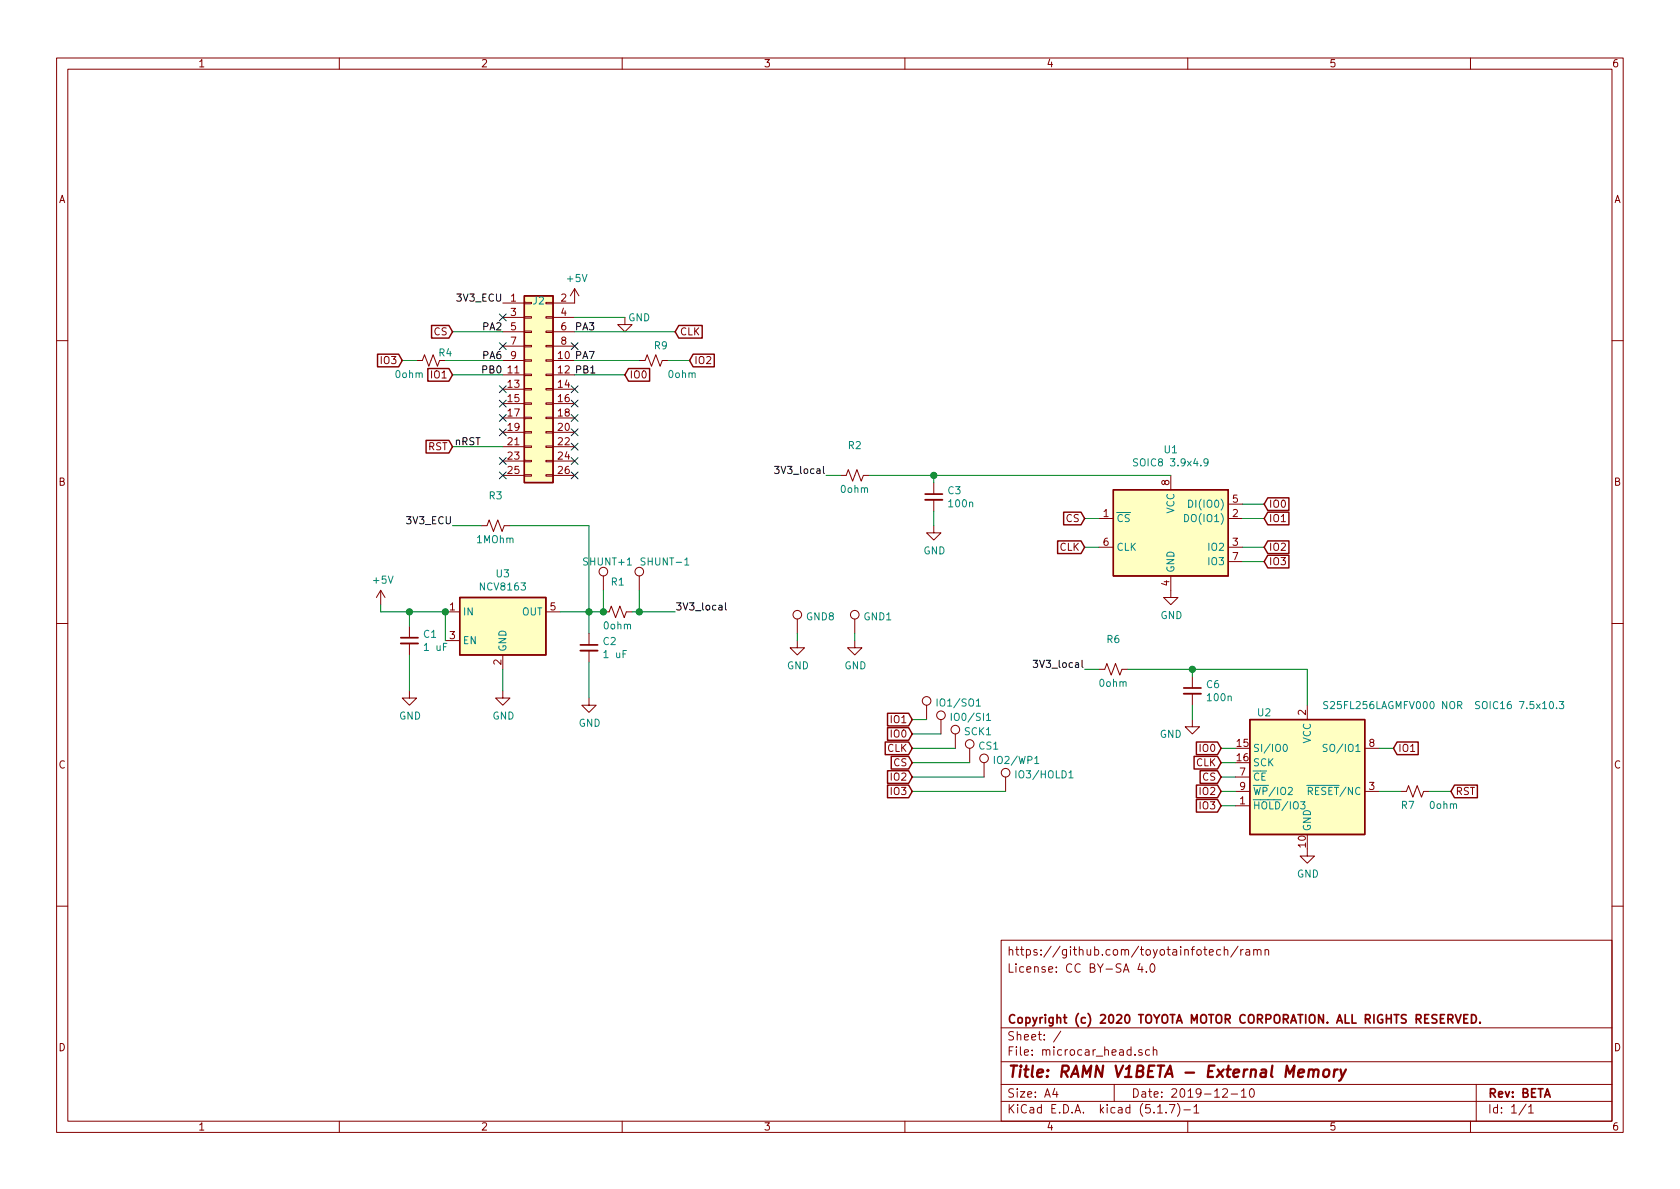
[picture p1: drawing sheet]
<svg xmlns="http://www.w3.org/2000/svg" width="297mm" height="210mm" viewBox="0 0 297 210" stroke-linecap="round" stroke-linejoin="round" font-family="sans-serif">
<g fill="none" stroke="#840000" stroke-width=".18">
<path d="M10 10.3h277v189.9h-277zM12 12.2h273v186.1h-273zM60 10.3v1.9M110 10.3v1.9M160 10.3v1.9M210 10.3v1.9M260 10.3v1.9M88.9 53.6h3.8M88.9 56.1h3.8M88.9 58.7h3.8M92.7 58.5h1.3v.3h-1.3zM92.7 56h1.3v.3h-1.3z"/>
<path d="M92.7 53.5h1.3v.2h-1.3zM96.5 58.5h1.3v.3h-1.3zM96.5 56h1.3v.3h-1.3zM96.5 53.5h1.3v.2h-1.3zM97.8 56.1h3.8M97.8 58.7h3.8M101.6 51v2.6h-3.8M101.6 51l-.8 1.3M101.6 51l.8 1.3M110.5 56.1v1.3h1.3l-1.3 1.3-1.3-1.3h1.3M10 60.2h2M73.7 63.7h1l.4-1 .7 2.1 .8-2.1 .7 2.1 .4-1.1h1"/>
<path d="M88.9 63.7h3.8M88.9 66.3h3.8M88.9 68.8h3.8M88.9 71.4h3.8M88.9 73.9h3.8M88.9 76.4h3.8M88.9 79h3.8M88.9 61.2h3.8M92.7 73.8h1.3v.2h-1.3zM92.7 76.3h1.3v.3h-1.3zM92.7 78.9h1.3v.2h-1.3zM92.7 71.2h1.3v.3h-1.3z"/>
<path d="M92.7 66.2h1.3v.2h-1.3zM92.7 63.6h1.3v.3h-1.3zM92.7 61.1h1.3v.2h-1.3zM92.7 68.7h1.3v.3h-1.3zM96.5 73.8h1.3v.2h-1.3zM96.5 76.3h1.3v.3h-1.3zM96.5 78.9h1.3v.2h-1.3zM96.5 71.2h1.3v.3h-1.3zM96.5 66.2h1.3v.2h-1.3zM96.5 63.6h1.3v.3h-1.3zM96.5 61.1h1.3v.2h-1.3zM96.5 68.7h1.3v.3h-1.3z"/>
<path d="M97.8 63.7h3.8M97.8 66.3h3.8M97.8 68.8h3.8M97.8 71.4h3.8M97.8 73.9h3.8M97.8 76.4h3.8M97.8 79h3.8M97.8 61.2h3.8M113 63.7h1l.4-1 .8 2.1 .8-2.1 .7 2.1 .4-1.1h1M285 60.2h2M85.1 93h1l.4-1.1 .7 2.1 .8-2.1 .8 2.1 .4-1h1M88.9 81.5h3.8"/>
<path d="M88.9 84.1h3.8M92.7 81.4h1.3v.3h-1.3zM92.7 83.9h1.3v.3h-1.3zM96.5 81.4h1.3v.3h-1.3zM96.5 83.9h1.3v.3h-1.3zM97.8 81.5h3.8M97.8 84.1h3.8M148.6 84.1h1l.4-1 .7 2 .8-2 .8 2 .4-1h1M165.1 93v1.2h1.3l-1.3 1.3-1.3-1.3h1.3M165.1 85.3v2.1M165.1 88.4v2M194.3 91.7h2.5"/>
<path d="M194.3 96.8h2.5M207 84.1v2.5M217.2 91.7h2.5M217.2 96.8h2.5M217.2 89.1h2.5M217.2 99.3h2.5M10 110.3h2M67.3 104.4l-.8 1.3M67.3 104.4v2.5M67.3 104.4l.8 1.3M72.4 110.7v2.1M72.4 113.8v2"/>
<path d="M78.7 108.2h2.6M78.7 113.3h2.6M88.9 115.8v2.6M96.5 108.2h2.6M104.1 112v2M104.1 115.1v2M106.7 108.2h1l.4-1 .7 2 .8-2 .8 2 .3-1h1.1M106.7 101.8v2.6M113 101.8v2.6M141 113.3v1.2h1.2l-1.2 1.3-1.3-1.3h1.3M141 109.5v2.5M151.1 113.3v1.2h1.3l-1.3 1.3-1.2-1.3h1.2"/>
<path d="M151.1 109.5v2.5M194.3 118.4h1l.4-1.1 .8 2.1 .7-2.1 .8 2.1 .4-1h1M207 101.8v3.9h1.3l-1.3 1.2-1.3-1.2h1.3M210.8 119.6v2.1M285 110.3h2M72.4 122.2v1.2h1.3l-1.3 1.3-1.3-1.3h1.3M88.9 122.2v1.2h1.3l-1.3 1.3-1.3-1.3h1.3M104.1 123.4v1.3h1.3l-1.3 1.3-1.2-1.3h1.2M163.8 124.7v2.5M166.4 127.2v2.6M168.9 129.8v2.5M171.4 132.3v2.6"/>
<path d="M174 134.9v2.5M177.8 137.4v2.5M210.8 127.2v1.3h1.3l-1.3 1.3-1.3-1.3h1.3M210.8 122.7v2M218.4 139.9h2.6M218.4 137.4h2.6M231.1 124.7v2.5M241.3 139.9h2.5M241.3 132.3h2.5M247.6 139.9h1.1l.3-1 .8 2.1 .8-2.1 .7 2.1 .4-1.1h1M218.4 142.5h2.6M231.1 150.1v1.3h1.3l-1.3 1.2-1.2-1.2h1.2"/>
<path d="M10 160.2h2M177 166.3h108v32h-108zM201.5 170.4l-.3 1h.9M201.9 170.9v1M202.7 171.8v.1M203.5 170.6l.2-.2a.8 .8 0 0 1 .5 .8 .8 .8 0 0 1-.5 .7l-.2-.1-.2-.4zM213.8 168.4l.7-.1v-.3l-.5-.1-.2 .2 .1 .7h.6M215.8 168l-.4-.1-.3 .3 .1 .6 .2 .1 .4-.1M216.5 168l.2-.1 .3 .1 .1 .9M216.5 167.4v1.5M218.9 167.3l-1.3 2M219.4 167.9v1"/>
<path d="M219.8 167.9l-.4 .3M220.3 168h.6l.1 .9M221 168.3h-.6a.29 .29 0 0 0-.2 .3 .29 .29 0 0 0 .2 .3l.6-.1M221.7 168l.2-.1 .3 .1 .1 .9M221.7 167.9v1M222.3 168.1a.36 .36 0 0 1 .3-.2 .36 .36 0 0 1 .4 .2v.8M223.7 168l.2-.1 .3 .1 .1 .9M223.7 167.9v1M285 160.2h2M60 198.3v1.9M110 198.3v1.9M160 198.3v1.9"/>
<path d="M177 194.8h108M177 191.8h108M177 187.8h108M177 181.8h108M186.5 192.5l-.4 1h1M186.8 193v1M187.6 182.3l-1.3 2M197 191.8v3M200.7 186.5v.1M201.9 185.7a.37 .37 0 0 0-.6 .1l.1 .2 .5 .2 .1 .1-.2 .3-.5-.1M203.3 185.7l-.5-.1-.3 .3 .1 .6 .2 .1 .5-.1M203.9 185.7h.1a.37 .37 0 0 1 .5 .1v.8"/>
<path d="M203.9 185.1v1.5M204.7 196.8h.8M206.2 196.7v.1M206.8 195.3h.9l-.6 1.5M208.2 195.1a1.71 1.71 0 0 1 0 2.3M209.3 196.3h1.2M210 198.3v1.9M211.1 195.8l.4-.5v1.5M211.1 196.8h.9M216.2 192.7l.2-.2h.4l.2 .5-.9 1h.9M217.7 193.5h1.1M219.5 193l.4-.5v1.5"/>
<path d="M219.5 194h.8M221.1 192.6l.2-.1a.8 .8 0 0 1 .5 .8 .8 .8 0 0 1-.5 .7 1 1 0 0 1-.2-1.4zM260 198.3v1.9M261 191.8v6.5M269.8 195.2l-1.2 2M270.3 195.8l.4-.5v1.5M270.3 196.8h.8"/>
<circle cx="106.7" cy="101.1" r=".76"/>
<circle cx="113" cy="101.1" r=".76"/>
<circle cx="141" cy="108.7" r=".76"/>
<circle cx="151.1" cy="108.7" r=".76"/>
<circle cx="163.8" cy="123.9" r=".76"/>
<circle cx="166.4" cy="126.5" r=".76"/>
<circle cx="168.9" cy="129" r=".76"/>
<circle cx="171.4" cy="131.6" r=".76"/>
<circle cx="174" cy="134.1" r=".76"/>
<circle cx="177.8" cy="136.6" r=".76"/>
</g>
<path d="M231.4 189.3a.5 .5 0 0 1 .9 .1l-.1 1M232.3 189.4a.47 .47 0 0 1 .4-.3 .47 .47 0 0 1 .4 .3l-.1 1M234.1 189.3a.53 .53 0 0 1 .5-.2 .53 .53 0 0 1 .5 .4l-.1 .6a.54 .54 0 0 1-.5 .4 .54 .54 0 0 1-.6-.4zM236 189.1l-.2 1.3M236.5 189.1a.54 .54 0 0 0-.6 .4M237 189.1l.3 1.3M238 189.1l-.9 1.8-.3 .2" fill="none" stroke="#840000" stroke-width=".41"/>
<path d="M163.6 87.4h3M70.9 112.8h3M102.6 114h3.1M209.3 121.7h3M257.3 179.4l.5 1.5 .5-1.5M259.5 179.4h-.7v1.5h.7M260.2 179.4a.76 .76 0 0 1 .8 .8 .76 .76 0 0 1-.8 .7zM258.8 180.1h.5M261.7 180.8v.1" fill="none" stroke="#840000" stroke-width=".3"/>
<g fill="none" stroke="#008484" stroke-width=".18">
<path d="M121.1 99.9h.7M201.1 81.2l-.4-.1-.2 .1v.4l.5 .3 .1 .3-.2 .2-.5-.1M209.4 91a.64 .64 0 0 1 .8 .6 .64 .64 0 0 1-.8 .6zM210.2 88.4a.64 .64 0 0 1 .7 .7 .64 .64 0 0 1-.7 .6zM213.6 81.7l-.2 .2h-.4l-.1-.2v-.3l.2-.3h.3l.2 .3a.97 .97 0 0 1-.2 .9l-.4 .1M172.6 124.9h.8M174.4 127.4h.8M183 135h.7M189 137.6h.7M227 131.7l.2-.1a.67 .67 0 0 1 .4 .7 .67 .67 0 0 1-.4 .6l-.3-.2v-.3zM227.8 139.4l.5-.2 .2 .4-.1 .2-.7 .7h.8M231 138.9h1.3"/>
<path d="M231.3 139.9l.7-.1v-.4l-.2-.2h-.5v1.3M234.6 131.7l-.4-.1-.2 .1v.4l.5 .3 .1 .3-.2 .2-.5-.1M234.7 124.1l-.4-.1-.2 .2v.3l.5 .3 .1 .3-.2 .2h-.5M235.2 124.2l.5-.2 .2 .2 .1 .2-.1 .2-.7 .7h.8M274.1 124.2l.1-.2a.67 .67 0 0 1 .5 .7 .67 .67 0 0 1-.5 .6l-.3-.5zM275.2 125.2v.1M275.7 124h.8l-.4 .5 .3 .2v.5l-.1 .1-.6-.1M229.9 141.8h.8l-.4 .5 .4 .1-.1 .6h-.5l-.2-.1"/>
</g>
<g fill="#ffffc2" stroke="#ffffc2" stroke-width=".18">
<path d="M92.7 52.3h5.1v33h-5.1z"/>
<path d="M221 127.2h20.3v20.4h-20.3z"/>
<path d="M196.8 86.6h20.4v15.2h-20.4z"/>
<path d="M81.3 105.7h15.2v10.1h-15.2z"/>
</g>
<g fill="none" stroke="#840000" stroke-width=".25">
<path d="M76.3 57.6h3.1l.6 1.1-.6 1.1h-3.1zM92.7 52.3h5.1v33h-5.1zM120 57.6h4.2v2.2h-4.2l-.6-1.1zM66.8 62.6h3.7l.6 1.1-.6 1.2h-3.7zM75.3 77.9h4.1l.6 1.1-.6 1.1h-4.1zM75.6 65.2h3.8l.6 1.1-.6 1.1h-3.8zM111.1 65.2h3.8v2.2h-3.8l-.6-1.1zM122.6 62.6h3.7v2.3h-3.7l-.7-1.2zM187 95.7h4.1l.7 1.1-.7 1.1h-4.1zM188.1 90.6h3l.7 1.1-.7 1.1h-3zM196.8 86.6h20.4v15.2h-20.4zM224.2 90.6h3.7v2.2h-3.7l-.7-1.1z"/>
<path d="M224.2 95.7h3.7v2.2h-3.7l-.7-1.1zM224.2 98.2h3.7v2.2h-3.7l-.7-1.1zM224.2 88h3.7v2.3h-3.7l-.7-1.2zM81.3 105.7h15.2v10.1h-15.2zM156.5 131.2h4.2l.6 1.1-.6 1.1h-4.2zM156.9 138.8h3.8l.6 1.1-.6 1.2h-3.8zM156.9 126.1h3.8l.6 1.1-.6 1.2h-3.8zM156.9 128.7h3.8l.6 1.1-.6 1.1h-3.8zM156.9 136.3h3.8l.6 1.1-.6 1.1h-3.8zM157.6 133.8h3.1l.6 1.1-.6 1.1h-3.1zM211.1 133.8h4.2l.6 1.1-.6 1.1h-4.2zM211.5 138.8h3.8l.6 1.1-.6 1.2h-3.8z"/>
<path d="M211.5 131.2h3.8l.6 1.1-.6 1.1h-3.8zM212.2 136.3h3.1l.6 1.1-.6 1.1h-3.1zM221 127.2h20.3v20.4h-20.3zM247 131.2h3.7v2.2h-3.7l-.6-1.1zM257.2 138.8h4v2.3h-4l-.7-1.2zM211.5 141.4h3.8l.6 1.1-.6 1.1h-3.8z"/>
</g>
<path d="M163.6 88.4h3M70.9 113.8h3M102.6 115.1h3.1M209.3 122.7h3" fill="none" stroke="#840000" stroke-width=".33"/>
<g fill="none" stroke="#008400" stroke-width=".18">
<path d="M80 58.7h8.9M101.6 58.7h17.8M101.6 56.1h8.9M71.1 63.7h2.6M78.7 63.7h10.2M80 66.3h8.9M80 79h8.9M101.6 63.7h11.4M101.6 66.3h8.9M118.1 63.7h3.8M80 93h5.1M90.2 93h13.9v19"/>
<path d="M146 84.1h2.6M153.7 84.1h53.3M165.1 84.1v1.2M165.1 90.4v2.6M191.8 96.8h2.5M191.8 91.7h2.5M219.7 96.8h3.8M219.7 91.7h3.8M219.7 89.1h3.8M219.7 99.3h3.8M67.3 106.9v1.3h11.4v5.1M72.4 108.2v2.5"/>
<path d="M72.4 115.8v6.4M88.9 118.4v3.8M104.1 117.1v6.3M106.7 104.4v3.8h-7.6M111.8 108.2h7.6M113 104.4v3.8M141 112v1.3M151.1 112v1.3M191.8 118.4h2.5M199.4 118.4h31.7v6.3M210.8 118.4v1.2M161.3 132.3h7.6"/>
<path d="M161.3 134.9h10.1M161.3 139.9h16.5M161.3 137.4h12.7M161.3 129.8h5.1M161.3 127.2h2.5M210.8 124.7v2.5M215.9 132.3h2.5M215.9 134.9h2.5M215.9 139.9h2.5M215.9 137.4h2.5M243.8 132.3h2.6M243.8 139.9h3.8"/>
<path d="M252.7 139.9h3.8M215.9 142.5h2.5"/>
</g>
<path d="M137 82.5h.7l-.4 .5 .4 .1v.4l-.2 .2-.5-.1M127.1 107.1h.5l.1 .8M127.7 107.3l-.4 .1-.2 .2v.2h.6M128.3 106.6v1.1l.1 .2M182.7 116.8h.8l-.5 .4 .4 .2 .1 .4-.3 .2-.5-.1" fill="none" stroke="#000" stroke-width=".18"/>
<g fill="#008400" stroke="#008400" stroke-width=".25">
<circle cx="106.7" cy="108.2" r=".51"/>
<circle cx="165.1" cy="84.1" r=".51"/>
<circle cx="78.7" cy="108.2" r=".51"/>
<circle cx="72.4" cy="108.2" r=".51"/>
<circle cx="104.1" cy="108.2" r=".51"/>
<circle cx="113" cy="108.2" r=".51"/>
<circle cx="210.8" cy="118.4" r=".51"/>
</g>
<g fill="none" stroke="#000084" stroke-width=".18">
<path d="M88.3 55.5l1.2 1.2M89.5 55.5l-1.2 1.2M88.3 73.3l1.2 1.2M88.3 75.8l1.2 1.3M88.3 68.2l1.2 1.2M88.3 70.8l1.2 1.2M88.3 60.6l1.2 1.2M89.5 73.3l-1.2 1.2M89.5 75.8l-1.2 1.3M89.5 68.2l-1.2 1.2M89.5 70.8l-1.2 1.2M89.5 60.6l-1.2 1.2"/>
<path d="M101 73.3l1.2 1.2M101 70.8l1.2 1.2M101 68.2l1.2 1.2M101 75.8l1.2 1.3M101 60.6l1.2 1.2M101 78.4l1.2 1.2M102.2 60.6l-1.2 1.2M102.2 73.3l-1.2 1.2M102.2 70.8l-1.2 1.2M102.2 68.2l-1.2 1.2M102.2 75.8l-1.2 1.3M102.2 78.4l-1.2 1.2"/>
<path d="M88.3 80.9l1.2 1.2M88.3 83.5l1.2 1.2M89.5 83.5l-1.2 1.2M89.5 80.9l-1.2 1.2M101 80.9l1.2 1.2M101 83.5l1.2 1.2M102.2 80.9l-1.2 1.2M102.2 83.5l-1.2 1.2"/>
</g>
<text font-size="2.8" fill="#840000" x="178" y="190.5">Title: RAMN V1BETA - External Memory</text>
<g font-size="2.1" fill="#840000">
<text x="178" y="172">License: CC BY-SA 4.0</text>
<text x="178" y="169">https://github.com/toyotainfotech/ramn</text>
<text x="178" y="184">Sheet: /</text>
<text x="178" y="181">Copyright (c) 2020 TOYOTA MOTOR CORPORATION. ALL RIGHTS RESERVED.</text>
<text x="178" y="186.7">File: microcar_head.sch</text>
<text x="178" y="196.9">KiCad E.D.A. kicad (5.1.7)-1</text>
<text x="178" y="194.1">Size: A4</text>
<text x="200" y="194.1">Date: 2019-12-10</text>
<text x="263" y="194.1">Rev: BETA</text>
<text x="263" y="196.9">Id: 1/1</text>
</g>
<g font-size="1.8" fill="#840000">
<text x="35" y="11.9">1</text>
<text x="85" y="11.9">2</text>
<text x="135" y="11.9">3</text>
<text x="185" y="11.9">4</text>
<text x="235" y="11.9">5</text>
<text x="285" y="11.9">6</text>
<text x="10.4" y="35.9">A</text>
<text x="285.4" y="35.9">A</text>
<text x="90.3" y="53.3">1</text>
<text x="99.2" y="53.3">2</text>
<text x="76.8" y="59.3">CS</text>
<text x="90.3" y="55.9">3</text>
<text x="90.3" y="58.4">5</text>
<text x="99.2" y="55.9">4</text>
<text x="99.2" y="58.4">6</text>
<text x="120.2" y="59.3">CLK</text>
<text x="67.5" y="64.4">IO3</text>
<text x="90.3" y="61">7</text>
<text x="90.3" y="63.5">9</text>
<text x="99.2" y="61">8</text>
<text x="122.7" y="64.4">IO2</text>
<text x="76.4" y="66.9">IO1</text>
<text x="89.8" y="66">11</text>
<text x="89.8" y="68.6">13</text>
<text x="89.8" y="71.1">15</text>
<text x="98.7" y="68.6">14</text>
<text x="98.7" y="71.1">16</text>
<text x="111.3" y="66.9">IO0</text>
<text x="89.8" y="73.7">17</text>
<text x="89.8" y="76.2">19</text>
<text x="98.7" y="73.7">18</text>
<text x="98.7" y="76.2">20</text>
<text x="75.7" y="79.6">RST</text>
<text x="89.8" y="78.7">21</text>
<text x="89.8" y="81.3">23</text>
<text x="89.8" y="83.8">25</text>
<text x="98.7" y="78.7">22</text>
<text x="98.7" y="81.3">24</text>
<text x="98.7" y="83.8">26</text>
<text x="10.4" y="85.9">B</text>
<text x="206.8" y="85.8" transform="rotate(-90 206.8 85.8)">8</text>
<text x="218" y="88.9">5</text>
<text x="224.3" y="89.8">IO0</text>
<text x="285.4" y="85.9">B</text>
<text x="188.5" y="92.3">CS</text>
<text x="195.1" y="91.4">1</text>
<text x="218" y="91.4">2</text>
<text x="224.3" y="92.3">IO1</text>
<text x="187.4" y="97.4">CLK</text>
<text x="195.1" y="96.5">6</text>
<text x="218" y="96.5">3</text>
<text x="218" y="99.1">7</text>
<text x="224.3" y="97.4">IO2</text>
<text x="224.3" y="99.9">IO3</text>
<text x="79.5" y="107.9">1</text>
<text x="97.3" y="107.9">5</text>
<text x="206.8" y="103.6" transform="rotate(-90 206.8 103.6)">4</text>
<text x="79.5" y="113">3</text>
<text x="88.6" y="117.6" transform="rotate(-90 88.6 117.6)">2</text>
<text x="157.7" y="127.9">IO1</text>
<text x="157.7" y="130.4">IO0</text>
<text x="230.9" y="126.5" transform="rotate(-90 230.9 126.5)">2</text>
<text x="10.4" y="135.9">C</text>
<text x="156.9" y="133">CLK</text>
<text x="158" y="135.5">CS</text>
<text x="211.5" y="135.5">CLK</text>
<text x="212.3" y="133">IO0</text>
<text x="218.7" y="132.1">15</text>
<text x="218.7" y="134.6">16</text>
<text x="219.2" y="137.2">7</text>
<text x="242.1" y="132.1">8</text>
<text x="247.2" y="133">IO1</text>
<text x="285.4" y="135.9">C</text>
<text x="157.7" y="140.6">IO3</text>
<text x="157.7" y="138">IO2</text>
<text x="212.3" y="140.6">IO2</text>
<text x="212.3" y="143.1">IO3</text>
<text x="212.6" y="138">CS</text>
<text x="219.2" y="142.2">1</text>
<text x="219.2" y="139.7">9</text>
<text x="242.1" y="139.7">3</text>
<text x="257.3" y="140.6">RST</text>
<text x="230.9" y="149.8" transform="rotate(-90 230.9 149.8)">10</text>
<text x="10.4" y="185.9">D</text>
<text x="285.4" y="185.9">D</text>
<text x="35" y="199.9">1</text>
<text x="85" y="199.9">2</text>
<text x="135" y="199.9">3</text>
<text x="185" y="199.9">4</text>
<text x="235" y="199.9">5</text>
<text x="285" y="199.9">6</text>
</g>
<g font-size="1.8">
<text x="81" y="53.3">3V3_ECU</text>
<text x="85.5" y="58.4">PA2</text>
<text x="101.6" y="58.4">PA3</text>
<text x="85.5" y="63.5">PA6</text>
<text x="98.7" y="63.5">10 PA7</text>
<text x="85.5" y="66">PB0</text>
<text x="98.7" y="66">12 PB1</text>
<text x="80.5" y="78.7">nRST</text>
<text x="137.9" y="83.8">3V3_local</text>
<text x="72.1" y="92.7">3V3_ECU</text>
<text x="119.4" y="107.9">3V3_local</text>
<text x="183.6" y="118.1">3V3_local</text>
</g>
<g font-size="1.8" fill="#008484">
<text x="94.3" y="53.8">J2</text>
<text x="100.4" y="49.9">+5V</text>
<text x="111.1" y="56.8">GND</text>
<text x="77.6" y="63">R4</text>
<text x="115.7" y="61.8">R9</text>
<text x="70" y="66.8">0ohm</text>
<text x="118.3" y="66.8">0ohm</text>
<text x="150" y="79.4">R2</text>
<text x="201.2" y="82.5">SOIC8 3.9x4.9</text>
<text x="205.9" y="80.2">U1</text>
<text x="86.5" y="88.3">R3</text>
<text x="148.7" y="87.2">0ohm</text>
<text x="167.6" y="87.4">C3</text>
<text x="167.9" y="89.7">100n</text>
<text x="210.9" y="89.8">DI(IO0)</text>
<text x="197.4" y="92.3">CS</text>
<text x="207.6" y="90.9" transform="rotate(-90 207.6 90.9)">VCC</text>
<text x="210" y="92.3">DO(IO1)</text>
<text x="84.4" y="96.1">1MOhm</text>
<text x="103.4" y="100">SHUNT+1</text>
<text x="113.7" y="100">SHUNT-1</text>
<text x="163.3" y="98">GND</text>
<text x="197.4" y="97.4">CLK</text>
<text x="207.6" y="101.3" transform="rotate(-90 207.6 101.3)">GND</text>
<text x="213.8" y="97.4">IO2</text>
<text x="213.8" y="99.9">IO3</text>
<text x="66.1" y="103.2">+5V</text>
<text x="85.1" y="104.4">NCV8163</text>
<text x="87.8" y="102.1">U3</text>
<text x="108.1" y="103.6">R1</text>
<text x="74.9" y="112.8">C1</text>
<text x="81.8" y="108.8">IN</text>
<text x="81.8" y="113.9">EN</text>
<text x="92.3" y="108.8">OUT</text>
<text x="106.8" y="111.3">0ohm</text>
<text x="142.6" y="109.7">GND8</text>
<text x="152.8" y="109.7">GND1</text>
<text x="195.7" y="113.7">R6</text>
<text x="205.2" y="109.5">GND</text>
<text x="75.2" y="115.1">1 uF</text>
<text x="89.5" y="115.3" transform="rotate(-90 89.5 115.3)">GND</text>
<text x="106.7" y="114.1">C2</text>
<text x="107" y="116.4">1 uF</text>
<text x="139.1" y="118.4">GND</text>
<text x="149.3" y="118.4">GND</text>
<text x="166.1" y="124.9">IO1/SO1</text>
<text x="194.5" y="121.5">0ohm</text>
<text x="213.4" y="121.7">C6</text>
<text x="213.6" y="124">100n</text>
<text x="236.4" y="125.4">S25FL256LAGMFV000 NOR SOIC16 7.5x10.3</text>
<text x="70.6" y="127.2">GND</text>
<text x="87.1" y="127.2">GND</text>
<text x="102.3" y="128.5">GND</text>
<text x="168.7" y="127.5">IO0/SI1</text>
<text x="170.6" y="130">SCK1</text>
<text x="205.1" y="130.5">GND</text>
<text x="222.4" y="126.7">U2</text>
<text x="231.8" y="131.5" transform="rotate(-90 231.8 131.5)">VCC</text>
<text x="173.1" y="132.6">CS1</text>
<text x="176.1" y="135.1">IO2/WP1</text>
<text x="180" y="137.6">IO3/HOLD1</text>
<text x="221.5" y="133">SI/IO0</text>
<text x="221.5" y="135.5">SCK</text>
<text x="234.9" y="133">SO/IO1</text>
<text x="221.5" y="143.1">HOLD/IO3</text>
<text x="221.5" y="138">CE</text>
<text x="221.5" y="140.6">WP/IO2</text>
<text x="231.9" y="140.6">RESET/NC</text>
<text x="247.8" y="143">R7</text>
<text x="252.9" y="143">0ohm</text>
<text x="231.8" y="147.1" transform="rotate(-90 231.8 147.1)">GND</text>
<text x="229.3" y="155.2">GND</text>
</g>
</svg>
